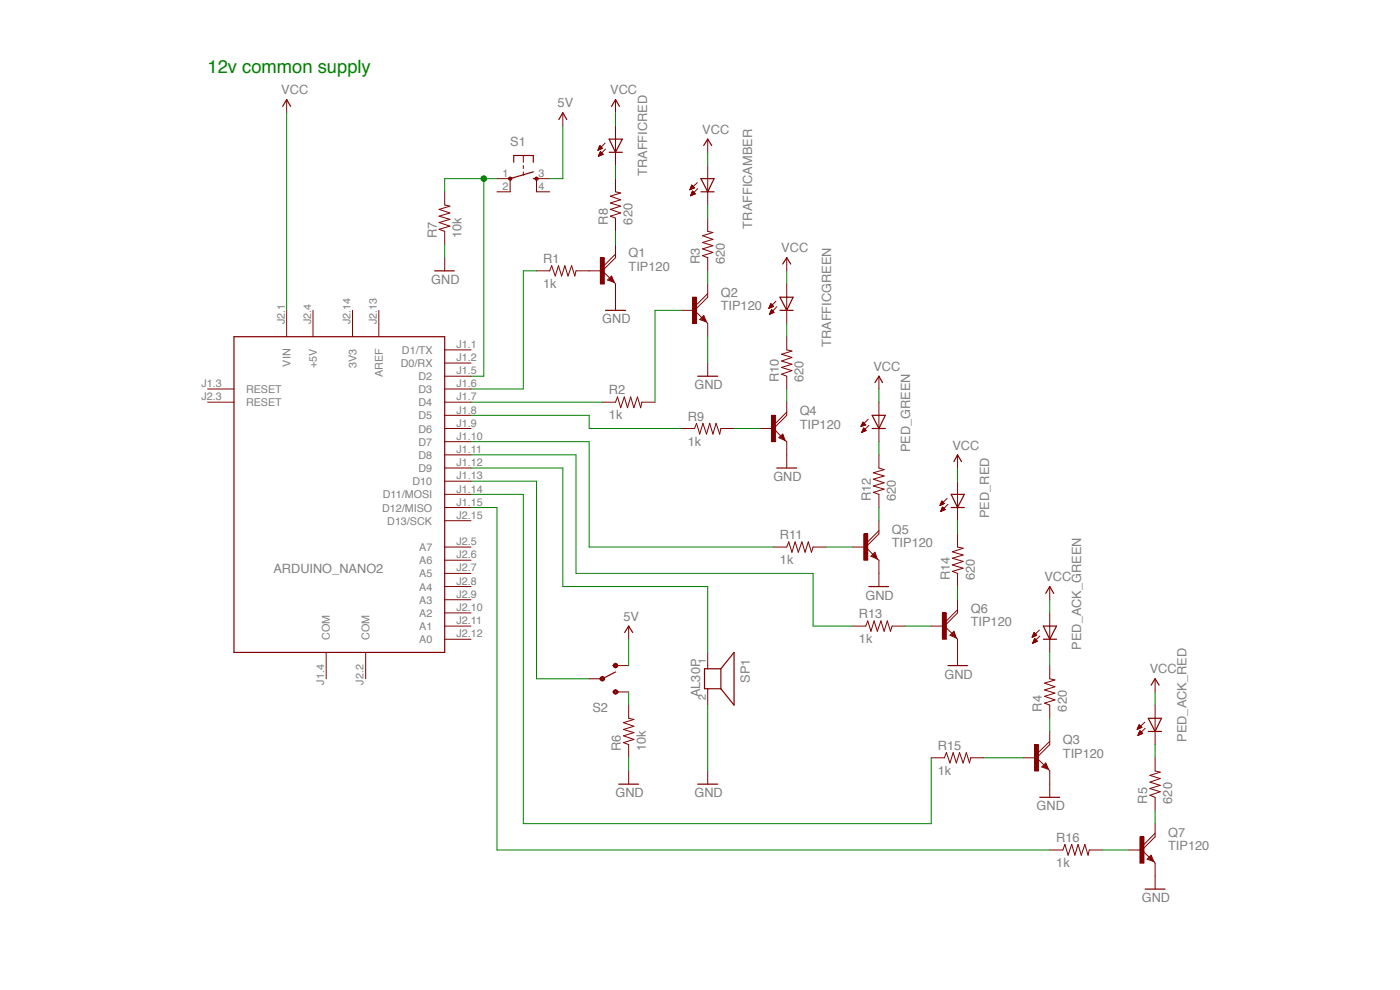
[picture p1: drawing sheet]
<svg xmlns="http://www.w3.org/2000/svg" width="297mm" height="210mm" viewBox="0 0 297 210" stroke-linecap="round" stroke-linejoin="round" font-family="sans-serif">
<path d="M129.7 59.1l-.2 .3 .6 .3-.4-.9-.5 .6M49.6 71.4h44.7v67h-44.7z" fill="none" stroke="#820000" stroke-width=".25"/>
<g fill="none" stroke="#820000" stroke-width=".21">
<path d="M129.7 58.6l.6 1.3-1.4-.5zM130.3 59.9l.3 .3M130.6 54.7l-2.8 2.8 2.5 2.4M130.6 53.9l-2.8 2.8M60.8 65.8v5.6M66.4 65.8v5.6M74.8 65.8v5.6M80.4 65.8v5.6M94.3 74.2h5.6M94.3 77h5.6M94.3 79.8h5.6M44 82.5h5.6"/>
<path d="M44 85.3h5.6M94.3 82.5h5.6M94.3 85.3h5.6M94.3 88.1h5.6M94.3 90.9h5.6M94.3 93.7h5.6M94.3 96.5h5.6M94.3 99.3h5.6M94.3 102.1h5.6M94.3 104.9h5.6M94.3 107.7h5.6M94.3 116h5.6"/>
<path d="M94.3 118.8h5.6M94.3 110.5h5.6M69.2 138.4v5.6M77.6 138.4v5.6M94.3 121.6h5.6M94.3 124.4h5.6M94.3 127.2h5.6M94.3 130h5.6M94.3 132.8h5.6M94.3 135.6h5.6"/>
</g>
<path d="M127.3 54.6h.9v5.6h-.9z" fill="#820000"/>
<path d="M108.2 37.9v2.8M111 33v1.4M111 35.1v.7M111 36.5v.7M113.8 37.9v2.8M94.3 40.7v2.8l1.1 .2-2.2 .7 2.2 .8-2.2 .7 2.2 .6-2.2 .7 2.2 .8-2.2 .6 1.1 .5v2.8M113.8 57.5h2.8l.4-1.1 .8 2.2 .7-2.2 .6 2.2 .7-2.2 .7 2.2 .8-2.2 .6 2.2 .3-1.1h5.6M127.4 54.7h.8v5.5h-.8zM130.6 51.9v2.8M130.6 60.2v2.8M133.4 149.6v2.8l1.1 .2-2.2 .7 2.2 .8-2.2 .6 2.2 .7-2.2 .7 2.2 .8-2.2 .6 1.1 .5v2.7" fill="none" stroke="#820000" stroke-width=".21"/>
<path d="M109 34.4v-1.4h4.1v1.4M113.1 37.9h.7M113.1 36.5l-4.9 1.4" fill="none" stroke="#820000" stroke-width=".25"/>
<path d="M107.9 37.6h.6l.1 .3-.1 .2h-.6z" fill-rule="evenodd" fill="#820000"/>
<path d="M108 37.6h.5l.1 .3-.1 .2h-.5z" fill="none" stroke="#820000" stroke-width=".21"/>
<path d="M113.5 37.6h.5l.2 .3-.2 .2h-.5z" fill-rule="evenodd" fill="#820000"/>
<path d="M105.4 37.9h2.8M113.6 37.6h.5l.1 .3-.1 .2h-.5zM113.8 37.9h2.8M105.4 40.7h2.8M113.8 40.7h2.8M130.6 146.8h.7M130.6 141.2h.7" fill="none" stroke="#820000" stroke-width=".21"/>
<path d="M130.6 142.5l-2.8 1.5" fill="none" stroke="#820000" stroke-width=".25"/>
<path d="M130.2 140.8l.4-.1 .3 .1 .2 .4-.2 .3-.3 .2-.4-.2-.2-.3h.3l.3-.3 .3 .3-.3 .2-.3-.2h-.3z" fill-rule="evenodd" fill="#820000"/>
<path d="M130.2 140.8l.4-.1 .3 .1 .2 .4-.2 .3-.3 .2-.4-.2-.1-.3h.2l.3-.3 .3 .3-.1 .2h-.4l-.1-.2h-.2z" fill="none" stroke="#820000" stroke-width=".21"/>
<path d="M130.2 146.4l.4-.2 .3 .2 .2 .4-.2 .3-.3 .2-.4-.2-.2-.3h.3l.3-.3 .3 .3-.3 .2-.3-.2h-.3z" fill-rule="evenodd" fill="#820000"/>
<path d="M130.2 146.4l.4-.1 .3 .1 .2 .4-.2 .3-.3 .2-.4-.2-.1-.3h.2l.3-.3 .3 .3-.3 .2-.3-.2h-.2z" fill="none" stroke="#820000" stroke-width=".21"/>
<path d="M127.4 143.6l.4-.1 .3 .1 .2 .4-.2 .3-.3 .2-.4-.2-.1-.3h.2l.3-.3 .3 .3-.3 .2-.3-.2h-.2z" fill-rule="evenodd" fill="#820000"/>
<g fill="none" stroke="#820000" stroke-width=".21">
<path d="M60.8 21.1v2.8M126.9 31.8h.1M126.9 31.7h.3M126.9 31.6h.5M126.9 31.5h.7M127 31.5h.8M127 31.4h.7M127 33.1h.2M127 33h.4M127.1 31.3h.5M127.1 31.2h.4M127.1 31.1h.3"/>
<path d="M127.1 32.9h.4M127.1 32.8h.7M127.1 32.7h.9M127.2 31h.2M127.2 31h.1M127.2 32.6h.7M127.2 32.6h.6M127.3 32.5h.4M127.3 32.4h.3M127.4 32.3h.1M127.4 32.2h.1M127.8 31.5l-.5-.6-.4 1"/>
<path d="M127.8 31.5l-.9 .4M128 32.7l-.6-.6-.5 1.1M128 32.7l-1.1 .5M128.4 30.4l-1.5 1.5M128.5 31.6l-1.6 1.6M130.6 21.1v2.8M130.6 26.7v8.4M130.6 37.9v2.8l1.1 .2-2.2 .7 2.2 .8-2.2 .7 2.2 .6-2.2 .7 2.2 .8-2.2 .7 1.1 .4v2.8M94.3 54.7v2.8M130.6 63v2.8M148.4 67.8l.9-.9 .6 1.4zM149.9 68.3l.2 .3"/>
<path d="M150.1 63l-2.8 2.8 2.6 2.5M150.1 62.3l-2.8 2.8M125 144h2.8M127.4 143.6l.4-.1 .3 .1 .2 .4-.2 .3-.3 .2-.4-.2-.1-.3h.2l.3-.3 .3 .3-.1 .2h-.4l-.1-.2h-.2zM130.6 146.8h2.8M130.6 141.2h2.8M133.4 163.5v2.8"/>
</g>
<path d="M60 22.6l.8-1.5 .9 1.5M129.2 29.5h2.8l-1.4 2.8zM129.2 32.3h2.8M129.7 22.6l.9-1.5 .8 1.5M92.2 57.5h4.2M128.5 65.8h4.2M149.3 67.4l-.3 .4 .5 .2-.2-.8-.6 .6M131.3 166.3h4.2" fill="none" stroke="#820000" stroke-width=".25"/>
<path d="M146.9 63h.8v5.6h-.8z" fill="#820000"/>
<g fill="none" stroke="#820000" stroke-width=".21">
<path d="M146.5 39.9h.7M146.6 39.8h.7M146.6 39.7h.6M146.7 39.6h.4M146.7 39.5h.3M146.7 39.4h.2M146.7 39.3h.1M147.3 39.8l-.6-.6-.4 1.1M147.3 39.8l-1 .5M147.9 38.7l-1.6 1.6M150.1 29.5v2.8M150.1 35.1v8.4"/>
<path d="M146.4 40.2h.2M146.4 40.1h.3M146.5 40h.4M146.6 41.4h.1M146.6 41.4h.3M146.6 41.3h.5M146.7 41.2h.6M146.7 41.1h.8M146.7 41h.7M146.7 40.9h.6M146.8 40.8h.4M146.8 40.7h.3"/>
<path d="M146.9 40.6h.1M147.5 41.1l-.6-.6-.4 1M147.5 41.1l-1 .4M148 40l-1.5 1.5M150.1 46.3v2.8l1.1 .2-2.2 .7 2.2 .8-2.2 .6 2.2 .7-2.2 .7 2.2 .8-2.2 .6 1.1 .5v2.8M144.5 65.8h2.8M146.9 63h.9v5.6h-.9zM150.1 60.2v2.8M150.1 68.6v2.8M150.1 77v2.8M127.8 85.3h2.8l.4-1.1 .7 2.3 .7-2.3 .7 2.3 .7-2.3 .7 2.3 .7-2.3 .7 2.3 .3-1.2h2.8M165.2 92.8l.9-.7 .5 1.3z"/>
<path d="M166.6 93.4l.3 .3M166.9 88.1l-2.8 2.8 2.5 2.5M166.9 87.4l-2.8 2.8"/>
</g>
<path d="M148.7 37.9h2.8l-1.4 2.8zM149.3 30.9l.8-1.4 .9 1.4M148.7 40.7h2.8M148 79.8h4.3M166.1 92.6l-.3 .2 .5 .4-.2-.9-.6 .5" fill="none" stroke="#820000" stroke-width=".25"/>
<path d="M163.7 88.1h.8v5.6h-.8z" fill="#820000"/>
<g fill="none" stroke="#820000" stroke-width=".21">
<path d="M166.9 54.7v2.8M163.2 65.3h.1M163.2 65.2h.3M163.3 65.2h.4M163.3 65.1h.6M163.3 65h.8M163.3 66.6h.1M163.3 64.9h.7M163.3 64.8h.6M163.3 66.5h.4M163.3 66.4h.6M163.4 64.7h.5"/>
<path d="M163.4 64.6h.4M163.4 66.3h.6M163.4 66.3h.8M163.4 66.2h.7M163.5 64.6h.2M163.5 64.5h.1M163.5 66.1h.5M163.5 66h.4M163.6 65.9h.3M163.6 65.8h.3M163.7 65.7h.1M164.1 65l-.6-.6-.4 1"/>
<path d="M164.1 65l-1 .4M164.2 66.3l-.5-.6-.4 1M164.2 66.3l-.9 .4M164.6 63.9l-1.5 1.5M164.8 65.1l-1.5 1.6M166.9 60.2v8.4M166.9 71.4v2.8l1.1 .3-2.2 .6 2.2 .7-2.2 .8 2.2 .7-2.2 .6 2.2 .7-2.2 .8 1.1 .4v2.7M144.5 90.9h2.8l.5-1.1 .6 2.3 .7-2.3 .8 2.3 .7-2.3 .6 2.3 .7-2.3 .8 2.3 .2-1.2h2.8M161.3 90.9h2.8M163.7 88.1h.8v5.6h-.8zM166.9 85.3v2.8M166.9 93.7v5.6"/>
<path d="M184.8 118l.8-.9 .5 1.5zM186.1 118.6l.4 .2M186.5 113.2l-2.8 2.8 2.4 2.6M186.5 112.6l-2.8 2.8"/>
</g>
<path d="M166.1 56l.8-1.3 .8 1.3M165.5 63h2.8l-1.4 2.8zM165.5 65.8h2.8M164.8 99.3h4.2M185.6 117.7l-.3 .3 .6 .3-.3-.8-.6 .5" fill="none" stroke="#820000" stroke-width=".25"/>
<path d="M183.2 113.2h.9v5.6h-.9z" fill="#820000"/>
<g fill="none" stroke="#820000" stroke-width=".21">
<path d="M186.5 79.8v2.7M182.6 90.4h.2M182.7 90.3h.4M182.7 90.2h.5M182.8 90.1h.9M182.8 91.7h.2M182.9 90h.7M182.9 90h.6M182.9 89.9h.5M182.9 91.6h.3M182.9 91.5h.5M182.9 91.4h.7"/>
<path d="M183 89.8h.3M183 89.7h.2M183 91.3h.7M183 91.2h.7M183.1 89.6h.1M183.1 91.1h.5M183.1 91.1h.4M183.2 91h.2M183.2 90.9h.1M183.2 90.8h.1M183.2 90.8l-.4 .9M183.2 90.8l.5 .5"/>
<path d="M183.7 90.1l-.6-.6-.5 1M183.7 90.1l-1.1 .4M183.7 91.3l-.9 .4M184.2 88.9l-1.6 1.6M184.3 90.2l-1.5 1.5M186.5 85.3v8.4M186.5 96.5v2.8l1.1 .3-2.3 .7 2.3 .7-2.3 .6 2.3 .8-2.3 .7 2.3 .7-2.3 .6 1.2 .5v2.8M164.1 116h2.8l.4-1.1 .7 2.2 .7-2.2 .7 2.2 .7-2.2 .7 2.2 .7-2.2 .6 2.2 .4-1.1h2.8M180.9 116h2.8M183.2 113.2h.9v5.6h-.9zM186.5 110.5v2.7M186.5 118.8v5.6"/>
<path d="M201.5 134.8l.9-.9 .5 1.4zM202.9 135.3l.2 .3M203.1 130l-2.8 2.8 2.6 2.5M203.1 129.3l-2.8 2.8"/>
</g>
<path d="M185 88.1h2.8l-1.3 2.8zM185 90.9h2.8M185.6 81.2l.9-1.4 .7 1.4M184.3 124.4h4.2M202.4 134.5l-.4 .3 .6 .2-.2-.8-.6 .6" fill="none" stroke="#820000" stroke-width=".25"/>
<path d="M199.9 130h.8v5.6h-.8z" fill="#820000"/>
<g fill="none" stroke="#820000" stroke-width=".21">
<path d="M119.4 23.9v2.8M203.1 96.5v2.8M199.4 107.2h.2M199.5 107.1h.2M199.5 107h.5M199.6 106.9h.6M199.6 106.8h.7M199.6 106.7h.7M199.6 108.4h.1M199.6 108.3h.3M199.7 106.6h.5M199.7 106.6h.4"/>
<path d="M199.7 108.3h.4M199.7 108.2h.6M199.7 106.5h.3M199.7 106.4h.2M199.7 108.1h.8M199.7 108h.7M199.7 107.9h.6M199.8 106.3l-.4 .9M199.8 106.3l.5 .5M199.8 106.3h.1M199.8 107.8h.5M199.8 107.7h.4"/>
<path d="M199.9 107.6l-.3 .9M199.9 107.6l.6 .5M199.9 107.7h.2M199.9 107.6h.1M200.3 106.8l-.9 .4M200.5 108.1l-.9 .4M200.9 105.7l-1.5 1.5M201.1 107l-1.5 1.5M203.1 102.1v8.4M203.1 113.2v2.8l1.2 .3-2.3 .8 2.3 .6-2.3 .7 2.3 .7-2.3 .8 2.3 .6-2.3 .7 1.1 .4v2.8M133.4 132.8v2.8M150.1 138.4v3.5"/>
<path d="M180.9 132.8h2.8l.4-1.1 .7 2.2 .6-2.2 .7 2.2 .8-2.2 .7 2.2 .6-2.2 .7 2.2 .4-1.1h2.7M197.5 132.8h2.8M199.9 130h.9v5.6h-.9zM203.1 127.2v2.8M203.1 135.6v5.6M150.1 146.1v3.5M222.7 158l-2.8 2.7 2.5 2.5M222.7 157.3l-2.8 2.7M150.1 163.5v2.8M221 162.7l.8-.9 .6 1.4zM222.4 163.2l.3 .3"/>
</g>
<path d="M118.6 25.4l.8-1.5 .8 1.5M202.4 97.9l.7-1.4 .9 1.4M201.8 104.9h2.8l-1.5 2.8zM201.8 107.7h2.8M132.5 134.2l.9-1.4 .8 1.4M152.9 141.9h-3.4v4.2h3.4M152.9 141.9v4.2M152.9 141.9l2.8-3.5v11.2l-2.8-3.5M201.1 141.2h4.2M148 166.3h4.3M221.8 162.4l-.2 .3 .6 .2-.4-.8-.5 .6" fill="none" stroke="#820000" stroke-width=".25"/>
<path d="M219.5 157.9h.8v5.6h-.8z" fill="#820000"/>
<g fill="none" stroke="#820000" stroke-width=".21">
<path d="M219 135.2h.1M219 135.1h.2M219.1 135h.3M219.1 134.9h.5M219.1 136.4h.1M219.1 134.8h.7M219.1 134.8h.8M219.1 134.7h.7M219.1 136.4h.2M219.1 136.3h.5M219.2 134.6h.5M219.2 134.5h.4"/>
<path d="M219.2 136.2h.5M219.2 136.1h.7M219.3 134.4h.3M219.3 134.3h.2M219.3 134.2h.1M219.3 136h.8M219.3 135.9h.7M219.3 135.9h.6M219.4 135.8h.4M219.4 135.7h.3M219.5 135.6h.1M219.5 135.5h.1"/>
<path d="M219.9 134.8l-.5-.6-.4 1M219.9 134.8l-.9 .4M220.1 136l-.6-.6-.4 1M220.1 136l-1 .4M220.5 133.7l-1.5 1.5M220.6 134.9l-1.5 1.5M222.7 124.4v2.8M222.7 130v8.4M219.5 158h.8v5.5h-.8zM222.7 141.2v2.8l1.1 .2-2.2 .7 2.2 .8-2.2 .7 2.2 .6-2.2 .7 2.2 .8-2.2 .6 1.1 .5v2.8M222.7 155.2v2.8M217.1 160.7h2.8"/>
<path d="M222.7 163.5v5.6M245 177.5l-2.7 2.8 2.5 2.5M245 176.7l-2.7 2.8M243.4 182.3l.8-.9 .6 1.4zM244.8 182.8l.2 .3"/>
</g>
<path d="M221.3 132.8h2.8l-1.4 2.8zM221.3 135.6h2.8M221.8 125.9l.9-1.5 .8 1.5M220.6 169.1h4.2M244.2 181.9l-.3 .4 .6 .2-.3-.8-.6 .6" fill="none" stroke="#820000" stroke-width=".25"/>
<path d="M241.8 177.5h.9v5.6h-.9z" fill="#820000"/>
<g fill="none" stroke="#820000" stroke-width=".21">
<path d="M241.3 154.6h.1M241.3 154.6h.3M241.4 154.5h.4M241.4 154.4h.6M241.4 154.3h.8M241.4 155.9h.2M241.5 154.2h.7M241.5 154.1h.6M241.5 155.8h.2M241.5 155.7h.4M241.6 154.1h.4M241.6 154h.3"/>
<path d="M241.6 155.7h.6M241.6 155.6h.7M241.6 155.5h.7M241.7 153.7l.6 .6-1.1 .4zM241.7 153.9h.1M241.7 153.8h.1M241.7 155.4h.6M241.7 155.3h.5M241.7 155.2h.4M241.7 155.2h.3M241.8 155l.6 .6-1 .4zM241.8 155.1h.1"/>
<path d="M242.8 153.2l-1.6 1.5M242.9 154.5l-1.5 1.5M245 144v2.8M245 149.6v8.4M197.5 160.7h2.8l.5-1.1 .7 2.2 .7-2.2 .7 2.2 .7-2.2 .7 2.2 .7-2.2 .7 2.2 .2-1.1h2.8M241.8 177.5h.9v5.6h-.9zM245 160.7v2.8l1.1 .3-2.2 .7 2.2 .6-2.2 .8 2.2 .7-2.2 .7 2.2 .6-2.2 .8 1.1 .4v2.8M245 174.7v2.8M222.7 180.3h2.8l.4-1.2 .7 2.3 .8-2.3 .6 2.3 .7-2.3 .7 2.3 .7-2.3 .7 2.3 .3-1.1h2.8M239.5 180.3h2.8M245 183.1v5.5"/>
</g>
<path d="M243.6 152.4h2.8l-1.4 2.8zM243.6 155.2h2.8M244.2 145.3l.8-1.3 .9 1.3M242.9 188.6h4.3" fill="none" stroke="#820000" stroke-width=".25"/>
<g fill="none" stroke="#008100" stroke-width=".21">
<path d="M60.8 23.9v41.9M102.6 37.9v41.9h-2.7M105.4 37.9h-11.1v2.8M119.4 26.7v11.2h-2.8M130.6 23.9v2.8M130.6 35.1v2.8M150.1 32.3v2.8M94.3 51.9v2.8M113.8 57.5h-2.8v25h-11.1M130.6 49.1v2.8M150.1 43.5v2.8M150.1 57.5v2.7"/>
<path d="M166.9 57.5v2.7M144.5 65.8h-5.5v19.5M150.1 71.4v5.6M166.9 68.6v2.8M99.9 99.3h19.5v25.1h30.7v14M99.9 85.3h27.9M99.9 88.1h25.1v2.8h19.5M99.9 93.7h25.1v22.3h39.1M99.9 96.5h22.3v25.1h50.3v11.2h8.4M155.7 90.9h5.6M166.9 82.5v2.8M186.5 82.5v2.8"/>
<path d="M186.5 93.7v2.8M203.1 99.3v2.8M99.9 107.7h5.5v72.6h117.3M99.9 102.1h13.9v41.9h11.2M175.3 116h5.6M186.5 107.7v2.8M203.1 110.5v2.7M133.4 135.6v5.6M192 132.8h5.5M203.1 124.4v2.8M222.7 127.2v2.8M133.4 146.8v2.8"/>
<path d="M150.1 149.6v13.9M245 146.8v2.8M133.4 160.7v2.8"/>
</g>
<circle cx="102.6" cy="37.9" r=".59" fill="#008100"/>
<g fill="none" stroke="#008100" stroke-width=".21">
<path d="M99.9 104.9h11.1v69.8h86.5v-14M222.7 138.4v2.8M222.7 152.4v2.8M245 158v2.7M208.7 160.7h8.4M245 171.9v2.8M233.9 180.3h5.6"/>
<circle cx="102.6" cy="37.9" r=".59"/>
</g>
<text font-size="3.9" fill="#008100" x="44" y="15.5">12v common supply</text>
<g font-size="2.7" fill="#808080">
<text x="59.7" y="20">VCC</text>
<text x="118.3" y="22.8">5V</text>
<text x="129.5" y="20">VCC</text>
<text x="149" y="28.4">VCC</text>
<text x="108.2" y="30.9">S1</text>
<text x="137.3" y="37.3" transform="rotate(-90 137.3 37.3)">TRAFFICRED</text>
<text x="128.9" y="47.6" transform="rotate(-90 128.9 47.6)">R8</text>
<text x="134.2" y="47.6" transform="rotate(-90 134.2 47.6)">620</text>
<text x="92.6" y="50.4" transform="rotate(-90 92.6 50.4)">R7</text>
<text x="97.9" y="50.4" transform="rotate(-90 97.9 50.4)">10k</text>
<text x="159.6" y="48.5" transform="rotate(-90 159.6 48.5)">TRAFFICAMBER</text>
<text x="165.7" y="53.5">VCC</text>
<text x="115.2" y="55.8">R1</text>
<text x="133.4" y="57.4">TIP120</text>
<text x="133.4" y="54.6">Q1</text>
<text x="148.5" y="56" transform="rotate(-90 148.5 56)">R3</text>
<text x="153.7" y="56" transform="rotate(-90 153.7 56)">620</text>
<text x="91.5" y="60.2">GND</text>
<text x="115.2" y="61">1k</text>
<text x="152.9" y="65.8">TIP120</text>
<text x="152.9" y="63">Q2</text>
<text x="127.8" y="68.6">GND</text>
<text x="176.4" y="73.6" transform="rotate(-90 176.4 73.6)">TRAFFICGREEN</text>
<text x="129.2" y="83.7">R2</text>
<text x="147.3" y="82.5">GND</text>
<text x="165.2" y="81.1" transform="rotate(-90 165.2 81.1)">R10</text>
<text x="170.5" y="81.1" transform="rotate(-90 170.5 81.1)">620</text>
<text x="185.3" y="78.6">VCC</text>
<text x="129.2" y="89">1k</text>
<text x="145.9" y="89.3">R9</text>
<text x="169.7" y="88.1">Q4</text>
<text x="145.9" y="94.5">1k</text>
<text x="169.7" y="90.9">TIP120</text>
<text x="193.1" y="95.9" transform="rotate(-90 193.1 95.9)">PED_GREEN</text>
<text x="202" y="95.4">VCC</text>
<text x="164.1" y="102.1">GND</text>
<text x="184.8" y="106.3" transform="rotate(-90 184.8 106.3)">R12</text>
<text x="190" y="106.3" transform="rotate(-90 190 106.3)">620</text>
<text x="189.2" y="113.2">Q5</text>
<text x="209.8" y="109.9" transform="rotate(-90 209.8 109.9)">PED_RED</text>
<text x="165.5" y="119.7">1k</text>
<text x="165.5" y="114.4">R11</text>
<text x="189.2" y="116">TIP120</text>
<text x="58" y="121.6">ARDUINO_NANO2</text>
<text x="201.5" y="123" transform="rotate(-90 201.5 123)">R14</text>
<text x="206.8" y="123" transform="rotate(-90 206.8 123)">620</text>
<text x="221.6" y="123.3">VCC</text>
<text x="132.2" y="131.7">5V</text>
<text x="182.2" y="131.1">R13</text>
<text x="183.6" y="127.2">GND</text>
<text x="205.9" y="130">Q6</text>
<text x="182.2" y="136.4">1k</text>
<text x="205.9" y="132.8">TIP120</text>
<text x="229.4" y="137.8" transform="rotate(-90 229.4 137.8)">PED_ACK_GREEN</text>
<text x="200.4" y="144">GND</text>
<text x="243.9" y="142.8">VCC</text>
<text x="148.6" y="147.9" transform="rotate(-90 148.6 147.9)">AL30P</text>
<text x="159" y="144.8" transform="rotate(-90 159 144.8)">SP1</text>
<text x="125.7" y="150.9">S2</text>
<text x="221" y="150.9" transform="rotate(-90 221 150.9)">R4</text>
<text x="226.3" y="150.9" transform="rotate(-90 226.3 150.9)">620</text>
<text x="131.7" y="159.3" transform="rotate(-90 131.7 159.3)">R6</text>
<text x="137" y="159.3" transform="rotate(-90 137 159.3)">10k</text>
<text x="199" y="159.1">R15</text>
<text x="225.5" y="160.7">TIP120</text>
<text x="225.5" y="157.9">Q3</text>
<text x="251.7" y="157.4" transform="rotate(-90 251.7 157.4)">PED_ACK_RED</text>
<text x="199" y="164.3">1k</text>
<text x="130.6" y="169.1">GND</text>
<text x="147.3" y="169.1">GND</text>
<text x="219.9" y="171.9">GND</text>
<text x="243.4" y="170.5" transform="rotate(-90 243.4 170.5)">R5</text>
<text x="248.6" y="170.5" transform="rotate(-90 248.6 170.5)">620</text>
<text x="224.1" y="178.6">R16</text>
<text x="247.8" y="177.5">Q7</text>
<text x="224.1" y="183.9">1k</text>
<text x="247.8" y="180.2">TIP120</text>
<text x="242.2" y="191.4">GND</text>
</g>
<g font-size="2.3" fill="#808080">
<text x="106.6" y="37.5">1</text>
<text x="106.6" y="40.3">2</text>
<text x="114.2" y="37.5">3</text>
<text x="114.2" y="40.3">4</text>
<text x="60.4" y="68.8" transform="rotate(-90 60.4 68.8)">J2.1</text>
<text x="66" y="68.8" transform="rotate(-90 66 68.8)">J2.4</text>
<text x="74.4" y="68.8" transform="rotate(-90 74.4 68.8)">J2.14</text>
<text x="79.9" y="68.8" transform="rotate(-90 79.9 68.8)">J2.13</text>
<text x="61.6" y="77.7" transform="rotate(-90 61.6 77.7)">VIN</text>
<text x="75.6" y="78" transform="rotate(-90 75.6 78)">3V3</text>
<text x="85" y="77.8">D0/RX</text>
<text x="85.3" y="75">D1/TX</text>
<text x="96.9" y="73.8">J1.1</text>
<text x="96.9" y="76.6">J1.2</text>
<text x="42.7" y="82.1">J1.3</text>
<text x="52.2" y="83.4">RESET</text>
<text x="67.2" y="78.1" transform="rotate(-90 67.2 78.1)">+5V</text>
<text x="81.2" y="80" transform="rotate(-90 81.2 80)">AREF</text>
<text x="88.8" y="80.6">D2</text>
<text x="88.8" y="83.4">D3</text>
<text x="96.9" y="79.3">J1.5</text>
<text x="96.9" y="82.1">J1.6</text>
<text x="42.7" y="84.9">J2.3</text>
<text x="52.2" y="86.2">RESET</text>
<text x="88.8" y="86.2">D4</text>
<text x="88.8" y="89">D5</text>
<text x="96.9" y="84.9">J1.7</text>
<text x="96.9" y="87.7">J1.8</text>
<text x="88.8" y="91.8">D6</text>
<text x="88.8" y="94.6">D7</text>
<text x="96.9" y="90.5">J1.9</text>
<text x="96.9" y="93.3">J1.10</text>
<text x="88.8" y="97.3">D8</text>
<text x="88.8" y="100.1">D9</text>
<text x="96.9" y="96.1">J1.11</text>
<text x="96.9" y="98.9">J1.12</text>
<text x="96.9" y="101.7">J1.13</text>
<text x="81.2" y="105.7">D11/MOSI</text>
<text x="87.5" y="102.9">D10</text>
<text x="96.9" y="104.5">J1.14</text>
<text x="96.9" y="107.3">J1.15</text>
<text x="81" y="108.5">D12/MISO</text>
<text x="82.1" y="111.3">D13/SCK</text>
<text x="96.9" y="110.1">J2.15</text>
<text x="88.9" y="116.9">A7</text>
<text x="88.9" y="119.7">A6</text>
<text x="96.9" y="115.6">J2.5</text>
<text x="96.9" y="118.4">J2.6</text>
<text x="88.9" y="122.5">A5</text>
<text x="88.9" y="125.3">A4</text>
<text x="96.9" y="121.2">J2.7</text>
<text x="96.9" y="124">J2.8</text>
<text x="88.9" y="128.1">A3</text>
<text x="88.9" y="130.8">A2</text>
<text x="96.9" y="126.8">J2.9</text>
<text x="96.9" y="129.6">J2.10</text>
<text x="70" y="135.8" transform="rotate(-90 70 135.8)">COM</text>
<text x="78.4" y="135.8" transform="rotate(-90 78.4 135.8)">COM</text>
<text x="88.9" y="133.6">A1</text>
<text x="88.9" y="136.4">A0</text>
<text x="96.9" y="132.4">J2.11</text>
<text x="96.9" y="135.2">J2.12</text>
<text x="149.7" y="140.8" transform="rotate(-90 149.7 140.8)">1</text>
<text x="68.8" y="145.3" transform="rotate(-90 68.8 145.3)">J1.4</text>
<text x="77.1" y="145.3" transform="rotate(-90 77.1 145.3)">J2.2</text>
<text x="149.7" y="148.4" transform="rotate(-90 149.7 148.4)">2</text>
</g>
</svg>
